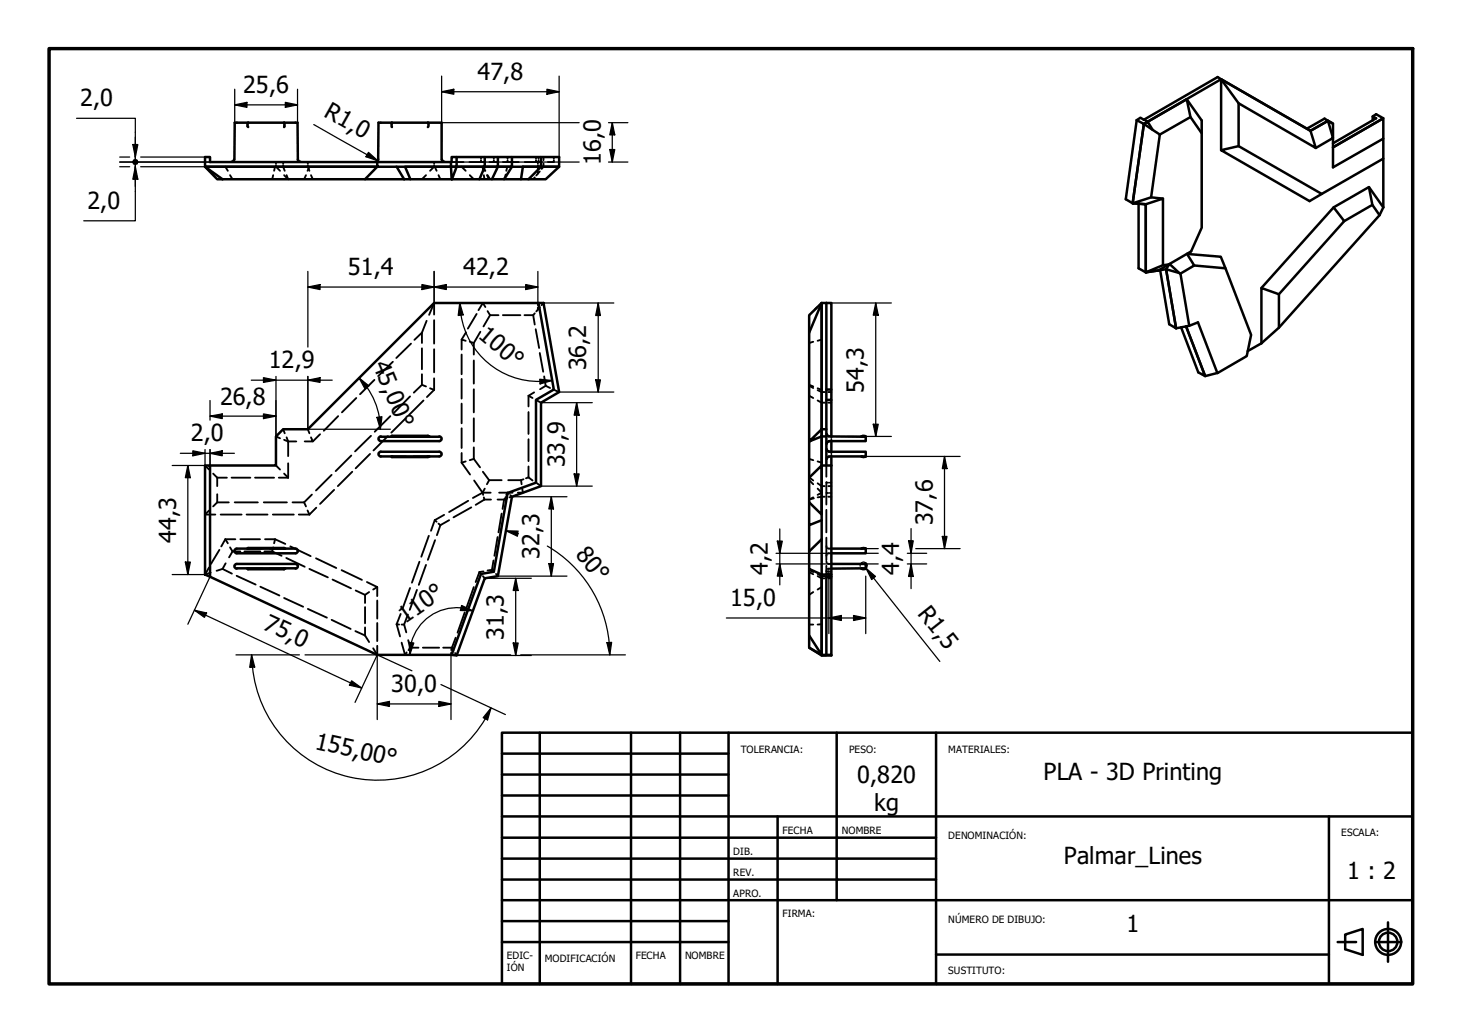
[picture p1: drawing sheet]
<svg xmlns="http://www.w3.org/2000/svg" width="297mm" height="210mm" viewBox="0 0 297 210" stroke-linecap="round" stroke-linejoin="round" font-family="sans-serif">
<!-- layer: Visible (ISO) -->
<g fill="none" stroke="#000" stroke-width=".51">
<path d="M41.7 33.9l2.4 2.5h1.1M45.2 36.4h36.9M45.2 36.4l-3.5-2.5h34.9l-2.4 2.5M47.6 32.4l-.1 .2-.4 .3M47.6 32.4l.1-7.5h12.8v7.5l.3 .4 .2 .1M50.4 24.9l-.1 .2 .1 .7M57.7 24.9v.9M76.6 33.9h-34.9v-2h1v1h49.1v-1h21.8v2h-3.7h3.7l-2.7 2.5h-3.5M76.6 32.9v1h15v-1M79.6 24.9v.9M80.6 33.9l1.5 2.5M83.4 36.4h8.4"/>
<path d="M86.9 24.9l.2 .1-.2 .8M86.9 24.9h2.8v7.5M86.9 24.9h-10l-.1 7.5v.2l-.4 .3M89.8 32.4l.2 .4 .3 .1M91.6 33.9h1.2l-1 2.5zM92.8 31.9v2h-10.5l1.1 2.5h-1.3M98.5 31.9v2h-5.7h5.7l-1.1 2.5h-5.6M101.2 31.9v2h-2.7h2.7l-1.3 2.5h-2.5M102.4 36.4h3.5l.3-2.5h3.7l-2.5 2.5h-1.5M104 31.9v2h-2.8h2.8l-1.6 2.5h-2.5M109.9 31.9v2h-5.9M230.9 24.4l.8-.5 .7 .5 15-8.7 .7 .4-14.9 8.6 7.9-4.5 .8 3.6-6.3 3.5"/>
<path d="M230.9 24.4l-2.2 16.1 1.4 .8 2.7 .2v13.8v-13.8l3.5-1.1v13.5M230.9 24.4l1.5 .8-2.3 16.1 2.3-16.1 1.8 1.2M232.5 24.3l.7 .4-.8 .5 .8-.5 1 1.7 1.4 .9-1.7 12.8M241.1 20.2l3.1 4.3v21.8l-2.2 4.8-6.7 3.9-2.5 .3 3.5-1.4 1.1-.1M241.9 23.8l2.3 3.3M251.7 21l15.6 9.1-1-3.5-18.2-10.5 18.2 10.5 3.5-2.1-.7-.4-3.5 2M251.7 29.7v-8.7l-3.6-4.9v14.4M266.3 26.6l3.5-2.1 1 3.5-3.5 2.1M278.1 38l3 4.1M278.9 23.7l.7-.5 1.5 .8-10.3 5.9 10.3-5.9v4.2l-10.3 5.8v-8.9l-1-.6 1 .6M278.9 24.5v-.8l.7 .3-8.8 5.1M281.1 28.2v4l-15 8.7-18-10.4 3.6-.8 16.8 9.7"/>
<path d="M281.1 32.2v9.9M231.3 41.4v13.1l1.5 .8 4.1-.6 2.1 12-1.4-.8-1.9-11M236.3 40.4l-2.4-.3-3.8 1.2 2.7 .2M236.9 54.7l.7-1.1 2.2 2 1.8 10.6M239.6 55.5l-2.7-.8 2.1 12 2.6-.5 1.8-.7 3.9 10.3M242.6 53.9l6.4 .6-1-2.3-6.8-.6 1.4 2.3-2.8 1.7M249 54.5l5.2 13.5-.9 4.4-5.9 3.4-2.5 .6-3.9-10.1 3.9 10.1-1.4-.7-3.5-9.2M256.3 58.5l14.7-16.4 2.1 2.8-13.3 14.9M271 42.1l7.1-4.1 .7 3.6-5.7 3.3M278.8 41.6l1.5 2.1M281.1 42.1l-.8 1.6-20.5 22.9-3.5 3.2M109.4 61.6h-21.2l-25.7 25.6h-5l-1.4 1.5v5.9h-13.4"/>
<path d="M109.4 61.6h1l3.2 18.1-3.7 2.1v17l-5.9 2.1-2.8 16.2-2.7 .4-5.7 15.7-1-.1 5.9-16.5 2.6-.4 2.8-16 5.8-2.1v-16.8l3.6-2.1zM166.9 61.6l-2.5 2.4v3.6M167.9 79.2h1v2.1h-1M167.9 61.6h1v17.6M167.9 61.6v33M167.9 61.6h-1v25.6h1M256.3 69.8l-2.8 1.5M259.8 66.6v-6.8l-3.5-1.3v11.3M41.7 94.6h1v22.6l-1-.5zM77.3 88.7h11.9M77.4 88.7a.48 .48 0 0 0-.5 .5 .48 .48 0 0 0 .5 .4h11.8M79.6 92.7h.1"/>
<path d="M79.6 88.7h.1M79.6 92.8l7.3 .1M86.9 92.7h.2M86.9 88.6h-7.3M87 88.6h.1M87.1 88.7h-.2M87.1 92.8l-.1 .1M89.2 91.8h-11.8a.48 .48 0 0 0-.5 .5 .48 .48 0 0 0 .5 .4h11.8M89.2 91.8a.48 .48 0 0 1 .5 .5 .48 .48 0 0 1-.5 .4M89.2 88.7a.48 .48 0 0 1 .5 .5 .48 .48 0 0 1-.5 .4M164.4 97.1l2.5-2.5v10l-2.5-2.5zM166.9 94.6v-5.9v5.9h2"/>
<path d="M166.9 94.6v22.1h2M167.9 88.7h-1v-1.5v1.5l-2.5 1v-22.1l2.5-6v25.6l-2.5 2.5v7.4M168 88.1l.2 .5h.2M168 91.3l.2 .4h.2M168.4 91.8h7.5v.9h-7.5M168.4 88.7h7.5v.9h-7.5M168.4 89.7l-.4 .2v.3M168.4 92.8l-.4 .2v.3M168.9 94.6v22.6h-1v15.9M168.9 81.3v7.4M168.9 89.6v2.2M168.9 92.7v1.9"/>
<path d="M175 92.7v.1M175 88.7h.1M175.1 88.7l.4-.1 .4 .1M175.9 92.7l-.4 .2-.4-.2M42.7 117.2l33.9 15.9h15.2M48.1 114.6a.48 .48 0 0 0-.5 .5 .48 .48 0 0 0 .5 .4M48.1 111.5a.48 .48 0 0 0-.5 .5 .48 .48 0 0 0 .5 .4M48.1 111.5h11.9M48.1 115.5h11.9M48.1 114.6h11.9M48.1 112.4h11.9M50.3 111.5h.1"/>
<path d="M50.4 111.4h-.1M50.4 115.5h-.1l.1 .2M50.4 111.4h7.4M57.7 111.5h.1M57.7 115.5v.2h-7.3M60 114.6a.48 .48 0 0 1 .5 .5 .48 .48 0 0 1-.5 .4M60 111.5a.48 .48 0 0 1 .5 .5 .48 .48 0 0 1-.5 .4M164.4 102.1v4.6l2.5-1M164.4 115.6l2.5 1.1v16.4l-2.5-4zM164.4 106.7v5.3M166.9 109.6l-2.5 2.4v3.6M166.9 116.7v16.4"/>
<path d="M168.9 114.6h7v.9h-7M168.9 117.2v15.9h-1M168.9 111.5h7v.9h-7M175 115.5v.1M175 111.5h.1M175.1 111.5l.4-.1 .4 .1M175.9 115.5l-.4 .2-.4-.2M164.4 131.6l2.5 1.6v-.1M164.4 129.1v2.5l2.5 1.5M167.9 133.1h-1v.1h2v-.1"/>
</g>
<!-- layer: Oculto (ISO) -->
<g fill="#000">
<circle cx="86.9" cy="88.7" r=".19"/>
<circle cx="87" cy="92.7" r=".19"/>
<circle cx="87" cy="88.7" r=".19"/>
<circle cx="87.1" cy="92.7" r=".19"/>
<circle cx="87.1" cy="88.7" r=".19"/>
<circle cx="50.3" cy="111.5" r=".19"/>
<circle cx="50.3" cy="115.5" r=".19"/>
<circle cx="50.4" cy="115.5" r=".19"/>
<circle cx="50.4" cy="111.5" r=".19"/>
<circle cx="57.7" cy="111.5" r=".19"/>
<circle cx="57.8" cy="111.5" r=".19"/>
<circle cx="57.8" cy="115.5" r=".19"/>
</g>
<g fill="none" stroke="#000" stroke-width=".38">
<path d="M45.8 33.9l.5 .8M46.7 35.6l.5 .8M55.5 35.6l-.2 .8M55.9 33.9l-.2 .8M56.1 32.9v.3M56.1 33.6v.3l.8 .8M57.5 32.9v.3M57.5 33.6l.3 1.1M57.7 35.6l.8 .8-.3-.8M62.2 35.6l-.4 .8M62.5 32.9v.3M62.5 33.6l.4 1.1"/>
<path d="M62.9 33.9l-.4 .8M63.2 35.6l.4 .8M86.6 35.6l-.9 .8M88.2 32.9v.3M88.2 33.6v.3l-.8 .8M88.3 33.9l.4 .8M89.1 35.6l.4 .8M91.8 32.9h2.4M93.8 33.9l.8 .8M95.4 32.9h3.2M95.4 35.6l.9 .8M97.7 31.9v.3"/>
<path d="M97.7 32.5v.4M98.1 33.9l.5 .8M98.2 34.7l-.2-.8 .5 .8M98.3 35.6l.1 .8M98.9 35.6l.5 .8M99.1 35.6l.5 .8M99.4 32.9h1.9M100.3 31.9v.3M100.3 32.5v.4M102.2 32.9h3.2M102.7 35.5l-.1 .7M103.1 33.9l-.2 .8"/>
<path d="M103.1 31.9v.3M103.1 32.5v.4M106.6 32.9h3.5M108.6 36l-.3 .4M108.9 31.9v.3M108.9 32.5v.4M109.3 32.9v.3M109.3 33.6v.7M109.3 34.8v.5M109.4 31.9v.3M109.4 32.5v.4M109.7 34.8l-.7 .9"/>
<path d="M110.4 31.9v.6M110.4 33.2v.7l-.4 .4M112.5 32.5v.4h-1.2M112.5 31.9v.3M76.1 77.2l-2.9 2.9M79.8 73.5l-3 2.9M83.5 69.8l-3 2.9M85.7 78.2l-1.6 1.6M85.7 78.2l.9 .3M85.7 67.6v2.1M85.7 70.8v4.2M85.7 76v2.2"/>
<path d="M85.7 67.6l-1.5 1.5M86.7 65.2l-1 2.4M87.4 78.9l.8 .3M88.2 79.2l-1.5 1.5M88.2 63.9v-2.3l-1 2.4M88.2 65.1v4.7M88.2 71v4.7M88.2 76.9v2.3M93.8 72v4M93.8 77v4M94.6 69.3l-.8-.3v2M94.7 67.5l-.9 1.5"/>
<path d="M95.4 69.4l.9 .3v2.3M96.3 73.3v4.6M96.3 79.1v4.7M96.8 63.8l-1.7 3M97.6 67.4l-1.3 2.3M98.6 62.4l-.5-.8-.9 1.4M99.1 63.2l.5 .8M99.6 64h1.7M99.6 64l-1.4 2.3M102.2 64h3.5M106.6 64h1.7M108.3 64l.3 1.9"/>
<path d="M108.5 79.7l-1.1 .7M108.6 63.7l-.3 .3M108.8 66.9l.7 3.8M109.3 62.9l-.3 .4M109.3 61.6v.4M109.3 62.5v.4M109.7 62.5l-.4 .4M109.7 71.7l.7 3.8M110.4 61.6l-.4 .4M110.6 76.5l.3 1.9M110.9 78.4l.9 .4M110.9 78.4l-1.2 .7"/>
<path d="M112.7 79.3l.9 .4M164.4 78.4l.8 .4M164.4 78.2l.8 .3M165.2 69.4l-.8 .3M166 62.5l-.5 .4M166.1 79.3l.8 .4h.7M166.1 78.9l.8 .3M166.9 69l-.8 .3M167.6 61.6h-.7l-.4 .4M168.3 79.7h.6M168.3 61.6h.6M41.7 94.6l.8 .8"/>
<path d="M43.3 96.2l.8 .9M44.1 97.1h2M44.1 97.1v1.7M47.1 97.1h3.8M51.8 97.1h3.9M56.1 94.6l.8 .8M56.1 88.7l.8 .4M56.6 97.1h1.9M57.5 87.2l.3 .8M57.7 89.4l.8 .3v3M57.7 96.2l.8 .9M58.2 88.9l.3 .8h1.7"/>
<path d="M58.5 94.1v3M62.5 87.2l.4 .8M63.2 88.9l.4 .8h-1.7M65 88.2l-1.4 1.5M67.4 96.5l-3.2 3.2M67.9 99.5l-2.9 2.9M68.7 84.6l-2.9 2.9M71.4 92.6l-3.2 3.1M71.6 95.9l-3 2.9M72.4 80.9l-2.9 2.9M75.2 92.2l-2.9 3M75.4 88.6l-3.3 3.1"/>
<path d="M78.8 88.6l-2.9 2.9M79.3 84.6l-3.2 3.1M79.6 92.7h2.9M79.6 88.7h2.9M82.4 85l-2.9 2.9M83.3 80.6l-3.2 3.2M84 92.7h3M84 88.7h3M86 81.4l-2.9 2.9M93.8 82v4M93.8 87v4M93.8 92v2"/>
<path d="M93.8 94l1.7 2.4M94.6 93.8l-.8 .2M96.3 93.3l-.9 .2M96.3 85v4.7M96.3 90.9v2.4M96.3 93.3l1.2 1.7M96.3 97.6l1.7 2.5M98.1 95.9l1.3 1.7M98.5 99.3l-.5 .8M99.4 97.6l-.5 .8M99.4 97.6h2.5M103.3 97.6h2.6"/>
<path d="M105.9 97.6l.1 .8M106.1 99.3l.1 .8h-1M106.4 97.4l-.5 .2M107.4 97l.8 .6M107.4 97l-.5 .2M107.4 80.4l.8 .5M107.4 80.4v2.2M107.4 83.7v4.5M107.4 89.3v4.4M107.4 94.8v2.2M109.1 98.2l.8 .6M109.1 81.4l.8 .4"/>
<path d="M164.4 93.3l.8 .2M164.4 97.6l.8 .8M164.4 97l.8 .6M164.4 80.4l.8 .5M166.1 98.2l.8 .6h.7M166.1 81.4l.8 .4h.7M166.1 99.3l.8 .8-.8 .5M166.1 93.8l.8 .2M167.9 94.6v2.3M167.9 98v4.5M167.9 98.1h.4M168.3 98.8h.6"/>
<path d="M168.3 81.8h.6M168.6 98.1h.3M168.9 88.7v.3M168.9 89.3v.3M168.9 91.8v.3M168.9 92.4v.3M42.5 103.7l-.8 .9h2.1M42.5 115.3l-.8 1.4 1.1-.3M44.1 100.4v1.7M44.6 111.7l-1.7 2.9M44.8 104.6h4.3M45.2 115.6l1.9 1"/>
<path d="M45.2 115.6l-1.2 .4M45.8 109.6l.5 .8M45.8 109.6h2M45.8 109.6l-.8 1.4M45.8 114.5l-.6 1.1M46.5 102.1h-2.4l-.8 .8M46.7 111.2l.5 .8M47.2 112h1.6M47.2 112l-.7 1.3M47.7 102.1h4.7M48.1 117l3.8 1.8M48.8 109.6h4"/>
<path d="M49.7 112h3.2M50.1 104.6h4.3M50.4 111.5h2.9M50.4 115.5h2.9M52.9 119.2l3.9 1.8M53.6 102.1h4.7M53.7 112h1.6M53.8 109.6h2.1M54.8 111.5h3M54.8 115.5h3M55.3 112l1.9 .9M55.4 104.6h4.3"/>
<path d="M55.5 111.2l-.2 .8M55.9 109.6l-.2 .8M55.9 109.6l2.1 .9M58.2 113.4l3.7 1.8M59 111l4.1 2M59.4 102.1h2.4M60.7 104.6h2.2M61.8 102.1l.4 .8M62.5 103.7l.4 .9M62.9 115.6l3.7 1.7M63.4 100.5l-1.6 1.6M64.2 113.4l4.1 2"/>
<path d="M64.3 103.2l-1.4 1.4M67.6 117.8l3.7 1.7M69.4 115.9l4.1 1.9M72.3 120l1.9 .9M74.5 118.3l2.1 1M76.6 119.3l-.8 .5M76.6 119.3v1.8M83.3 119.5l-1.5 4.2M84.7 119.9l-1.5 4M85.2 114.1l-1.5 4.3M86.6 114.8l-1.5 4M87.1 108.9l-1.5 4.2"/>
<path d="M88.3 105.7l.4 .3M88.3 105.7l-.7 2.2M88.4 109.8l-1.5 4M89.1 106.4l.4 .3M89.5 106.7l-.7 2M90.2 104.6l-1.9 1.1M91.2 105.7l-1.7 1M95.1 101.8l-3.9 2.2M95.8 103.1l-3.7 2M96.3 119.3l-1.5 4.1M97.4 116.2l.4 .5M97.4 116.2l-.8 2.1"/>
<path d="M98 100.1l.2 .5M98 100.1h1.7M98 100.1l-1.9 1.1M98.1 117.1l.4 .4M98.2 116.1l-.8 .1M98.3 101.1l.1 .4M98.4 101.5h1.4M98.4 101.5l-1.8 1.1M99.9 115.8l.4 .4M99.9 115.8l-.8 .1M100.3 113.9l-.4 1.9M100.8 116.6l.4 .5"/>
<path d="M101.1 109.1l-.6 3.8M101.1 101.5h1.4M101.4 100.1h2.7M101.9 104.4l-.6 3.8M102.4 101.5l-.3 1.9M102.5 101.4h.1M102.7 101l-.1 .4M103.1 101.3l-.5 .1M103.4 100.4l-.3-.3-.2 .5M103.7 100.6l.3 .3-.5 .2M164.4 116.2l.8 .5M164.4 115.8l.8 .4"/>
<path d="M165.2 101.1l-.8 .4M165.4 101.3l-.8 .1M166.1 117.1l.8 .4h.7M166.1 116.6l.8 .5h.7M166.9 119.3l-.8 .5M167.6 100.9l-1.5 .2M167.9 111l.1 .2M167.9 114.1l.1 .2M167.9 103.6v4.6M167.9 109.3v4.5M167.9 115v2.2M167.9 116.6h.4"/>
<path d="M167.9 116.2h.4M167.9 100.2h.4M168 112.7l-.1 .2M168 115.8l-.1 .2M168.1 111.4l.5 .1M168.1 114.5l.5 .1M168.3 117.5h.6M168.3 117.1h.6M168.3 100.9h.6M168.6 112.4l-.5 .1M168.6 115.5l-.5 .1M168.6 116.6h.3"/>
<path d="M168.6 116.2h.3M168.6 100.2h.3M168.8 111.5h.1M168.8 115.5h.1M168.8 114.6h.1M168.8 112.4h.1M57.7 121.5l3.9 1.8M62.5 123.7l3.9 1.8M67.4 126l3.8 1.8M72.2 128.2l2 .9M74.2 129.1l.8 1.4M74.2 120.9v1.6"/>
<path d="M74.2 123.4v3.3M74.2 127.5v1.6M75 120.3l-.8 .6M76.6 131.2v1.9l-.8-1.4M76.6 122v3.7M76.6 126.6v3.7M80.6 126.8l.5 .1M80.6 126.8l.7 2.5M81.4 124.7l-.8 2.1M81.6 126.9h.5M81.6 130.6l.7 2.5 .3-.5M82.1 126.9l.4 1.6"/>
<path d="M82.9 124.9l-.8 2M82.9 130.1l.5 1.5h1.6M83.4 131.6l-.4 .5M85.9 131.6h3.3M90 131.6h1.8M91.7 132.6l-.1 .5M91.8 131.6l-.1 .5M91.8 131.6l.3 .5M92.5 132.7l.3 .5M92.6 129.6l-.8 2M94.4 124.4l-1.4 4.2M164.4 126.9h.8"/>
<path d="M165.2 120.3l-.8 .6M166.9 126.8l-.8 .1"/>
</g>
<!-- layer: Visible (ISO) -->
<g fill="#000">
<circle cx="79.6" cy="92.7" r=".25"/>
<circle cx="79.6" cy="88.7" r=".25"/>
<circle cx="87.1" cy="88.7" r=".25"/>
<circle cx="87.1" cy="92.7" r=".25"/>
<circle cx="50.3" cy="111.5" r=".25"/>
<circle cx="50.3" cy="115.5" r=".25"/>
<circle cx="57.8" cy="111.5" r=".25"/>
<circle cx="57.8" cy="115.5" r=".25"/>
</g>
<!-- layer: Borde (ISO) -->
<path d="M10 9.9h277v190h-277z" fill="none" stroke="#000" stroke-width=".7"/>
<g fill="none" stroke="#000" stroke-width=".51">
<path d="M102 148.9h185v51h-185zM102 157.4h46M102 153.1h46M109.7 148.9v51M128.2 148.9v51M138.2 148.9v51M148 148.9v51M170 148.9v34M190.2 148.9v51M102 178.7h88.2M102 174.5h88.2M102 170.2h88.2"/>
<path d="M102 161.6h46M102 165.9h185M158 165.9v34M270 165.9v34M102 191.4h46M102 187.2h46M102 182.9h185M190.2 194h79.8M271.8 191.4h3.7M273.3 189.9l3.6-1.1v5.2l-3.6-1.1zM279.4 191.4h5.3M282 187.4v8"/>
<circle cx="282" cy="191.4" r="2.64"/>
<circle cx="282" cy="191.4" r="1.87"/>
</g>
<!-- layer: Cota (ISO) -->
<g fill="none" stroke="#000" stroke-width=".25">
<path d="M47.7 18.1v6.8M60.5 18.1v6.8M89.7 18.6l2.5-.5v1zM89.7 18.6h23.9M89.7 15.5v13.2M111.1 18.1l2.5 .5-2.5 .5zM113.6 15.5v16.4M15.6 24h11.9v20.9h-10.5M24.3 32.9h18.4M24.3 33.9h2.1M24.3 31.9h2.1M27 29.4h1l-.5 2.5z"/>
<path d="M27.5 33.9l.5 2.5h-1zM28.6 33.9h13.1M28.6 31.9h13.1M47.7 21.3l2.5-.5v1zM47.7 21.3h12.8M58 20.8l2.5 .5-2.5 .5zM63.8 25.3l13 7.4M74.9 31l1.9 1.7-2.4-.9zM89.2 24.9h28.5M91.6 32.9h26.1M123.6 32.9h4M123.6 24.9h4"/>
<path d="M123.9 30.4h1l-.5 2.5zM124.4 24.9l.5 2.5h-1zM124.4 24.9v8M62.5 58.3l2.5-.5v1zM62.5 55.2v15.3M62.5 58.3h46.8M85.7 57.8l2.5 .5-2.5 .5zM88.2 58.3l2.5-.5v1zM88.2 55.2v6.4M106.8 57.8l2.5 .5-2.5 .5zM109.3 55.2v6.4M51.1 77.3h16.4"/>
<path d="M53.5 76.7l2.6 .6-2.6 .4zM56.1 76.5v18.1M62.5 77.3l2.5-.6v1zM62.5 76.5v10.7h16.8M73 76.8l1.9 1.6-.7 .6zM73 76.8a14.9 14.9 0 0 1 4.1 8M93.4 61.6l.7 2.4-1 .1zM93.4 61.6l.2 2.4M93.7 64a16 16 0 0 0 16 13.5M109.7 77.1l2.5 .2-2.5 .7zM110.4 61.6h14.3M112.2 77.3l-2.5 .3"/>
<path d="M113.6 79.7h11.1M121 77.2h1l-.5 2.5zM121.5 61.6l.5 2.5h-1zM121.5 61.6v18.1M167.9 61.6h13.2M177.9 61.6l.5 2.4h-1zM177.9 61.6v27.1M36.6 92.1h11M38.2 94.6l.5 2.5h-1zM38.2 94.6v22.1M39.2 91.6l2.5 .5-2.5 .5zM41.7 91.3v3.3h-6.7"/>
<path d="M42.7 92.1l2.4-.5v1zM42.7 84.6l2.4-.5v1zM42.7 81.4v4M42.7 91.3v3.3M42.7 84.6h13.4M53.5 84.1l2.6 .5-2.6 .5zM76.6 84.8l1-.1-.3 2.5zM77.1 84.7l.2 2.5M109.9 81.8h10.4M109.9 98.8h10.4M116.6 96.3h1.1l-.5 2.5zM117.2 81.8l.5 2.6h-1.1z"/>
<path d="M117.2 81.8v17M172.1 88.7h9M175.9 92.7h19.2M177.4 86.2h1l-.5 2.5zM191.9 92.7l.5 2.5h-.9zM191.9 92.7v18.8M35 116.7h6.7M37.7 114.2h1l-.5 2.5zM42.7 117.2l-4.5 9.6M98.5 117.5h9.4M101.2 117.1h14M102.8 107.9l2.4 .5"/>
<path d="M102.8 107.9l2.3 1 .2-.6M102.8 107.9h2.5M104 100.9h11.2M104.8 117.5l.5 2.5h-1zM104.8 117.5v15.7M111.2 111a25.6 25.6 0 0 1 12.6 19.5M111.5 114.5h1l-.5 2.6zM112 100.9l.5 2.5h-1zM112 100.9v16.2M157.7 114.6h10.7M157.7 112.4h10.7M157.9 110h1l-.5 2.4z"/>
<path d="M158.4 114.6l.5 2.5h-1zM158.4 107.5v11.3M168.4 115.5v13.2M174.8 115.1a.73 .73 0 0 1 .9-.8 .73 .73 0 0 1 .2 1.2M175.9 114.6h2.5M175.9 112.4h2.5M175.9 115.5v.2M175.9 117.1v11.6M175.9 111.5h2.5M176 115.5l1.9 1.6-.8 .7zM176 115.5l14.9 18.9M184.3 114.6h4"/>
<path d="M184.3 112.4h4M184.6 109.9h.9l-.4 2.5zM185.1 114.6l.4 2.5h-.9zM185.1 107.4v12.2M186.1 111.5h9M191.5 109h.9l-.5 2.5zM39.5 124l2.5 .6-.5 .8zM39.5 124l34 15.8M47.9 133.1h12.9M51.1 133.1l.7 2.4-1.1 .1zM51.1 133.1l.1 2.4M51.3 135.5a25.5 25.5 0 0 0 19.9 22.4 25.5 25.5 0 0 0 27.4-11.9"/>
<path d="M62 133.1h14.6M71.4 138.3l2.1 1.5-2.5-.6zM76.6 133.1l-4.5 9.6M76.6 133.1v13.1M76.6 133.1l7.1 3.2M83.1 130.5l1 .2-.9 2.4zM83.6 130.6l-.4 2.5M89.6 139.1l13.1 6.1M92.8 133.2h15.1M93.6 123.5a9.6 9.6 0 0 0-10 7.1M93.7 123.5l2.4 .6M93.8 123l2.3 1.1h-2.6z"/>
<path d="M103.8 133.1h-12.2v13.1M104.3 130.7h1l-.5 2.5zM105.8 133.1h21.3M123.3 130.6l1-.1-.4 2.6zM123.8 130.6l.1 2.5M147.6 125.6h28.3M168.4 125.6l2.5-.5v1zM173.4 125.1l2.5 .5-2.5 .5zM76.6 143l2.5-.5v1zM76.6 143h15M89.2 142.5l2.4 .5-2.4 .5zM99.8 143.9l-.7 2.4-.9-.5z"/>
<path d="M99.8 143.9l-1.2 2.2"/>
</g>
<g fill="#000">
<path d="M89.7 18.6l2.5-.5v1zM111.1 18.1l2.5 .5-2.5 .5zM27 29.4h1l-.5 2.5zM27.5 33.9l.5 2.5h-1zM47.7 21.3l2.5-.5v1zM58 20.8l2.5 .5-2.5 .5zM74.9 31l1.9 1.7-2.4-.9zM123.9 30.4h1l-.5 2.5zM124.4 24.9l.5 2.5h-1zM62.5 58.3l2.5-.5v1zM85.7 57.8l2.5 .5-2.5 .5zM88.2 58.3l2.5-.5v1z"/>
<path d="M106.8 57.8l2.5 .5-2.5 .5zM53.5 76.7l2.6 .6-2.6 .4zM62.5 77.3l2.5-.6v1zM73 76.8l1.9 1.6-.7 .6zM93.4 61.6l.7 2.4-1 .1zM109.7 77.1l2.5 .2-2.5 .7zM121 77.2h1l-.5 2.5zM121.5 61.6l.5 2.5h-1zM177.9 61.6l.5 2.4h-1zM38.2 94.6l.5 2.5h-1zM39.2 91.6l2.5 .5-2.5 .5zM42.7 92.1l2.4-.5v1z"/>
<path d="M42.7 84.6l2.4-.5v1zM53.5 84.1l2.6 .5-2.6 .5zM76.6 84.8l1-.1-.3 2.5zM116.6 96.3h1.1l-.5 2.5zM117.2 81.8l.5 2.6h-1.1zM177.4 86.2h1l-.5 2.5zM191.9 92.7l.5 2.5h-.9zM37.7 114.2h1l-.5 2.5zM104.8 117.5l.5 2.5h-1zM102.8 107.9h2.5l-.2 1zM111.5 114.5h1l-.5 2.6zM112 100.9l.5 2.5h-1z"/>
<path d="M157.9 110h1l-.5 2.4zM158.4 114.6l.5 2.5h-1zM176 115.5l1.9 1.6-.8 .7zM184.6 109.9h.9l-.4 2.5zM185.1 114.6l.4 2.5h-.9zM191.5 109h.9l-.5 2.5zM39.5 124l2.5 .6-.5 .8zM51.1 133.1l.7 2.4-1.1 .1zM71.4 138.3l2.1 1.5-2.5-.6zM83.1 130.5l1 .2-.9 2.4zM93.8 123l2.3 1.1h-2.6zM104.3 130.7h1l-.5 2.5z"/>
<path d="M123.3 130.6l1-.1-.4 2.6zM168.4 125.6l2.5-.5v1zM173.4 125.1l2.5 .5-2.5 .5zM76.6 143l2.5-.5v1zM89.2 142.5l2.4 .5-2.4 .5zM99.8 143.9l-.7 2.4-.9-.5z"/>
<circle cx="27.5" cy="32.9" r=".63"/>
</g>
<g font-size="4.8">
<text x="97" y="16.2">47,8</text>
<text x="16.3" y="21.6">2,0</text>
<text x="49.4" y="19">25,6</text>
<text x="65.6" y="23.6" transform="rotate(29 65.6 23.6)">R1,0</text>
<text x="122" y="33.6" transform="rotate(-90 122 33.6)">16,0</text>
<text x="17.8" y="42.5">2,0</text>
<text x="70.7" y="55.9">51,4</text>
<text x="94.1" y="55.9">42,2</text>
<text x="97" y="68.5" transform="rotate(40 97 68.5)">100°</text>
<text x="54.6" y="74.8">12,9</text>
<text x="75.7" y="74.1" transform="rotate(68 75.7 74.1)">45,00°</text>
<text x="119.1" y="75.3" transform="rotate(-90 119.1 75.3)">36,2</text>
<text x="44.7" y="82.2">26,8</text>
<text x="175.5" y="79.8" transform="rotate(-90 175.5 79.8)">54,3</text>
<text x="38.8" y="89.7">2,0</text>
<text x="114.7" y="95" transform="rotate(-90 114.7 95)">33,9</text>
<text x="189.5" y="106.8" transform="rotate(-90 189.5 106.8)">37,6</text>
<text x="35.8" y="110.3" transform="rotate(-90 35.8 110.3)">44,3</text>
<text x="109.6" y="113.6" transform="rotate(-90 109.6 113.6)">32,3</text>
<text x="116.8" y="112.7" transform="rotate(50 116.8 112.7)">80°</text>
<text x="156" y="116.9" transform="rotate(-90 156 116.9)">4,2</text>
<text x="182.7" y="116.9" transform="rotate(-90 182.7 116.9)">4,4</text>
<text x="148.3" y="123.2">15,0</text>
<text x="186.3" y="124.7" transform="rotate(52 186.3 124.7)">R1,5</text>
<text x="53.3" y="127.7" transform="rotate(25 53.3 127.7)">75,0</text>
<text x="82.3" y="126.8" transform="rotate(-35 82.3 126.8)">110°</text>
<text x="102.4" y="130" transform="rotate(-90 102.4 130)">31,3</text>
<text x="79.5" y="140.7">30,0</text>
<text x="63.8" y="152.1" transform="rotate(13 63.8 152.1)">155,00°</text>
<text x="174.2" y="159.1">0,820</text>
<text x="212" y="158.5">PLA - 3D Printing</text>
<text x="177.6" y="164.9">kg</text>
<text x="216.2" y="175.5">Palmar_Lines</text>
<text x="273.7" y="178.5">1 : 2</text>
<text x="228.9" y="189.4">1</text>
</g>
<g font-size="2">
<text x="150.5" y="152.9">TOLERANCIA:</text>
<text x="172.5" y="152.9">PESO:</text>
<text x="192.7" y="152.9">MATERIALES:</text>
<text x="149" y="173.7">DIB.</text>
<text x="159" y="169.5">FECHA</text>
<text x="171" y="169.5">NOMBRE</text>
<text x="192.7" y="170.5">DENOMINACIÓN:</text>
<text x="272.5" y="169.9">ESCALA:</text>
<text x="149" y="178">REV.</text>
<text x="149" y="182.2">APRO.</text>
<text x="159" y="186.4">FIRMA:</text>
<text x="192.7" y="187.5">NÚMERO DE DIBUJO:</text>
<text x="103" y="194.9">EDIC-</text>
<text x="103" y="197.4">IÓN</text>
<text x="110.7" y="195.5">MODIFICACIÓN</text>
<text x="129.2" y="194.9">FECHA</text>
<text x="139.2" y="194.9">NOMBRE</text>
<text x="192.7" y="198">SUSTITUTO:</text>
</g>
</svg>
